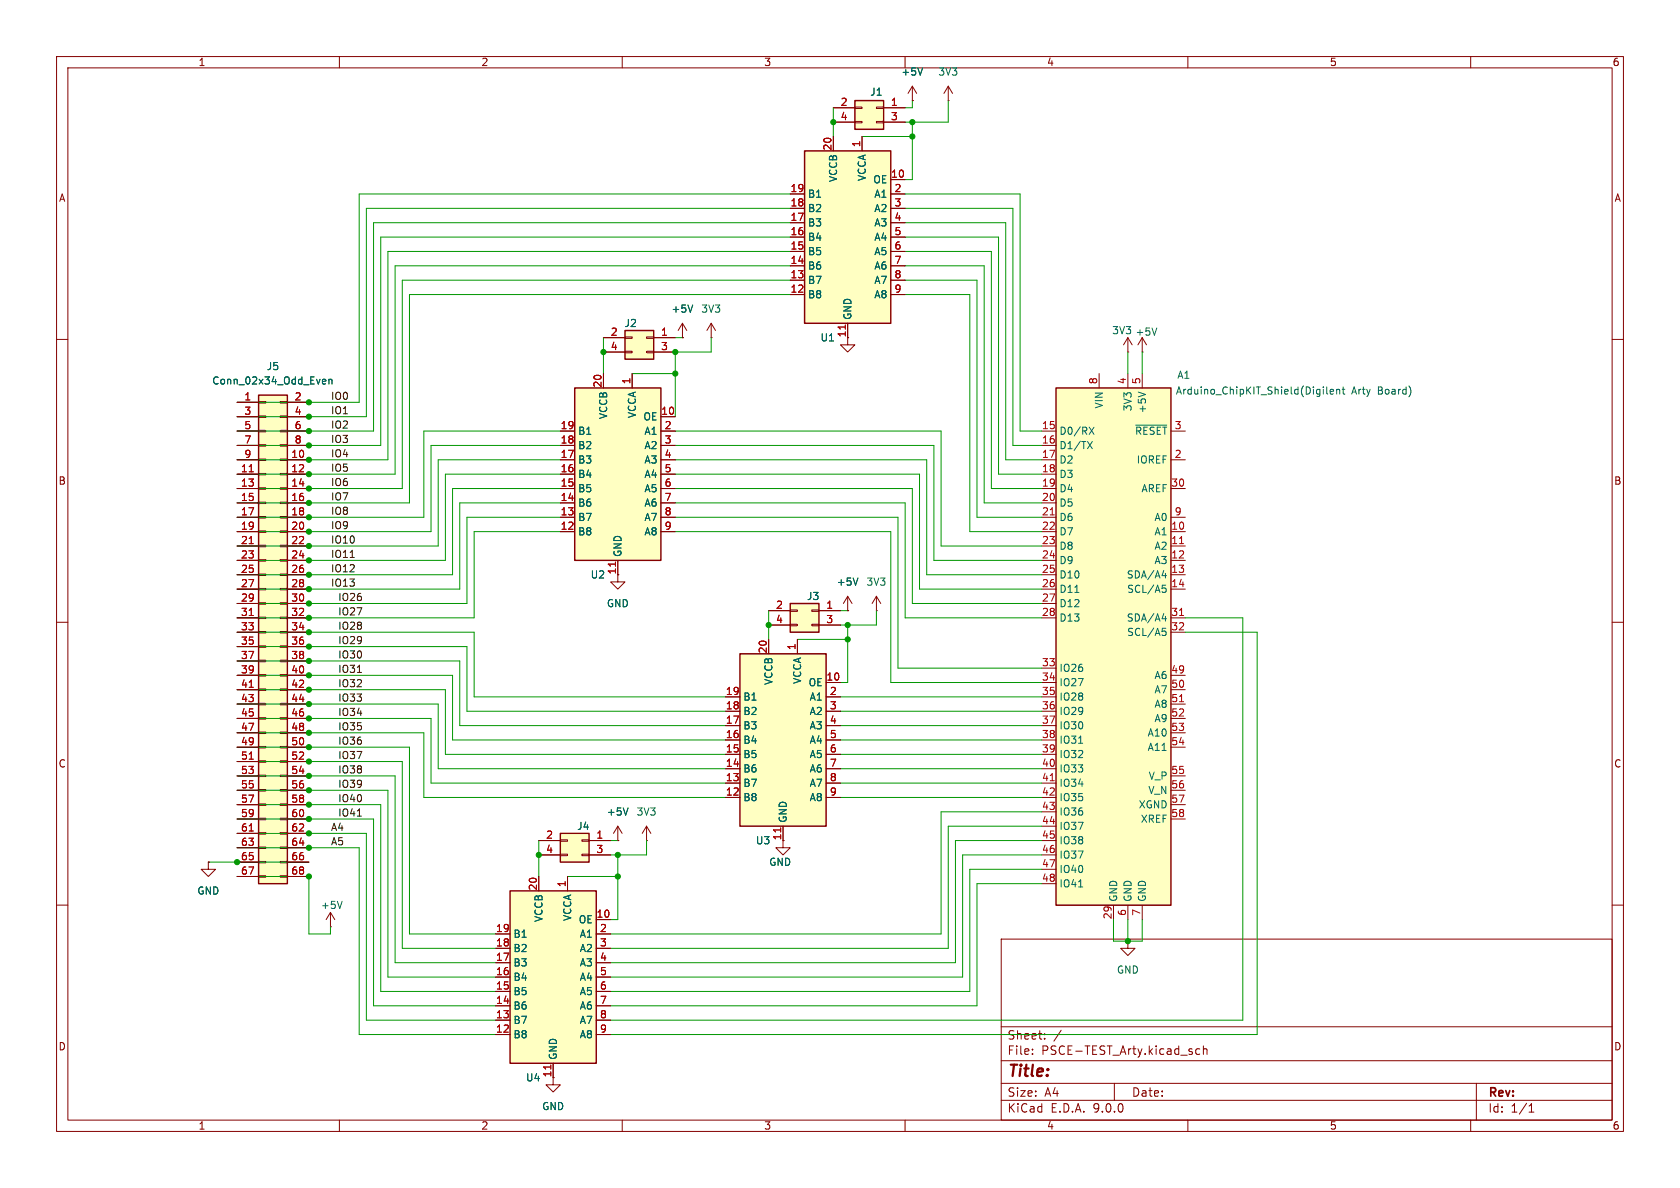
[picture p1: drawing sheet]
<svg xmlns="http://www.w3.org/2000/svg" width="297mm" height="210mm" viewBox="0 0 297 210" stroke-linecap="round" stroke-linejoin="round" font-family="sans-serif">
<g fill="none" stroke="#840000" stroke-width=".18">
<path d="M10 10h277v190h-277zM12 12h273v186h-273zM60 10v2M110 10v2M160 10v2M167.6 17.8h.1M167.6 15.2l-.7 1.3M167.6 15.2l.8 1.3M167.6 15.2v2.6M210 10v2M260 10v2M10 60h2"/>
<path d="M285 60h2M10 110h2M285 110h2M36.8 152.4v1.3h1.3l-1.3 1.2-1.2-1.2h1.2M36.8 152.4h.1M10 160h2M177 166h108v32h-108zM285 160h2M60 198v2M97.8 190.5v1.3h1.3l-1.3 1.2-1.3-1.2h1.3M110 198v2M160 198v2"/>
<path d="M177 194.5h108M177 191.5h108M177 187.5h108M177 181.5h108M182.5 186.3v.1M182.5 185.5v.1M184.7 183.6v.1M184.7 182.8v.1M187.6 182.1l-1.3 2M197 191.5v3M210 198v2M212.1 185.5l-.4-.1-.3 .3v.4l.1 .2h.6"/>
<path d="M212.7 185.5l.3-.1 .3 .1 .1 .9M212.7 184.9v1.5M260 198v2M261 191.5v6.5M270.3 196.6h.9M270.3 195.5l.4-.4v1.5"/>
</g>
<path d="M45.7 69.9h5.1v86.3h-5.1z" fill="#ffffc2"/>
<path d="M45.7 69.9h5.1v86.3h-5.1z" fill="none" stroke="#840000" stroke-width=".25"/>
<g fill="none" stroke="#840000" stroke-width=".18">
<path d="M41.9 71.1h3.8M41.9 73.7h3.8M41.9 76.2h3.8M41.9 78.7h3.8M45.7 71h1.3v.2h-1.3zM45.7 73.5h1.3v.3h-1.3zM45.7 76.1h1.3v.2h-1.3zM45.7 78.6h1.3v.3h-1.3zM49.5 71h1.3v.2h-1.3zM49.5 73.5h1.3v.3h-1.3zM49.5 76.1h1.3v.2h-1.3zM49.5 78.6h1.3v.3h-1.3z"/>
<path d="M50.8 71.1h3.8M50.8 73.7h3.8M50.8 76.2h3.8M50.8 78.7h3.8M41.9 81.3h3.8M41.9 83.8h3.8M41.9 86.4h3.8M41.9 88.9h3.8M41.9 91.4h3.8M41.9 94h3.8M41.9 96.5h3.8M41.9 99.1h3.8"/>
<path d="M45.7 81.2h1.3v.2h-1.3zM45.7 83.7h1.3v.2h-1.3zM45.7 86.2h1.3v.3h-1.3zM45.7 88.8h1.3v.2h-1.3zM45.7 91.3h1.3v.3h-1.3zM45.7 93.9h1.3v.2h-1.3zM45.7 96.4h1.3v.2h-1.3zM45.7 98.9h1.3v.3h-1.3zM49.5 81.2h1.3v.2h-1.3zM49.5 83.7h1.3v.2h-1.3zM49.5 86.2h1.3v.3h-1.3zM49.5 88.8h1.3v.2h-1.3z"/>
<path d="M49.5 91.3h1.3v.3h-1.3zM49.5 93.9h1.3v.2h-1.3zM49.5 96.4h1.3v.2h-1.3zM49.5 98.9h1.3v.3h-1.3zM50.8 81.3h3.8M50.8 83.8h3.8M50.8 86.4h3.8M50.8 88.9h3.8M50.8 91.4h3.8M50.8 94h3.8M50.8 96.5h3.8M50.8 99.1h3.8"/>
<path d="M41.9 101.6h3.8M41.9 104.1h3.8M41.9 106.7h3.8M41.9 109.2h3.8M41.9 111.8h3.8M41.9 114.3h3.8M41.9 116.8h3.8M41.9 119.4h3.8M45.7 101.5h1.3v.2h-1.3zM45.7 104h1.3v.3h-1.3zM45.7 106.6h1.3v.2h-1.3zM45.7 109.1h1.3v.2h-1.3z"/>
<path d="M45.7 111.6h1.3v.3h-1.3zM45.7 114.2h1.3v.2h-1.3zM45.7 116.7h1.3v.3h-1.3zM45.7 119.3h1.3v.2h-1.3zM49.5 101.5h1.3v.2h-1.3zM49.5 104h1.3v.3h-1.3zM49.5 106.6h1.3v.2h-1.3zM49.5 109.1h1.3v.2h-1.3zM49.5 111.6h1.3v.3h-1.3zM49.5 114.2h1.3v.2h-1.3zM49.5 116.7h1.3v.3h-1.3zM49.5 119.3h1.3v.2h-1.3z"/>
<path d="M50.8 101.6h3.8M50.8 104.1h3.8M50.8 106.7h3.8M50.8 109.2h3.8M50.8 111.8h3.8M50.8 114.3h3.8M50.8 116.8h3.8M50.8 119.4h3.8M41.9 121.9h3.8M41.9 124.5h3.8M41.9 127h3.8M41.9 129.5h3.8"/>
<path d="M41.9 132.1h3.8M41.9 134.6h3.8M41.9 137.2h3.8M41.9 139.7h3.8M45.7 121.8h1.3v.2h-1.3zM45.7 124.3h1.3v.3h-1.3zM45.7 126.9h1.3v.2h-1.3zM45.7 129.4h1.3v.3h-1.3zM45.7 132h1.3v.2h-1.3zM45.7 134.5h1.3v.2h-1.3zM45.7 137h1.3v.3h-1.3zM45.7 139.6h1.3v.2h-1.3z"/>
<path d="M49.5 121.8h1.3v.2h-1.3zM49.5 124.3h1.3v.3h-1.3zM49.5 126.9h1.3v.2h-1.3zM49.5 129.4h1.3v.3h-1.3zM49.5 132h1.3v.2h-1.3zM49.5 134.5h1.3v.2h-1.3zM49.5 137h1.3v.3h-1.3zM49.5 139.6h1.3v.2h-1.3zM50.8 121.9h3.8M50.8 124.5h3.8M50.8 127h3.8M50.8 129.5h3.8"/>
<path d="M50.8 132.1h3.8M50.8 134.6h3.8M50.8 137.2h3.8M50.8 139.7h3.8M41.9 142.2h3.8M41.9 144.8h3.8M41.9 147.3h3.8M41.9 149.9h3.8M41.9 152.4h3.8M41.9 154.9h3.8M45.7 142.1h1.3v.3h-1.3zM45.7 144.7h1.3v.2h-1.3z"/>
<path d="M45.7 147.2h1.3v.2h-1.3zM45.7 149.7h1.3v.3h-1.3zM45.7 152.3h1.3v.2h-1.3zM45.7 154.8h1.3v.3h-1.3zM49.5 142.1h1.3v.3h-1.3zM49.5 144.7h1.3v.2h-1.3zM49.5 147.2h1.3v.2h-1.3zM49.5 149.7h1.3v.3h-1.3zM49.5 152.3h1.3v.2h-1.3zM49.5 154.8h1.3v.3h-1.3zM50.8 142.2h3.8M50.8 144.8h3.8"/>
<path d="M50.8 147.3h3.8M50.8 149.9h3.8M50.8 152.4h3.8M50.8 154.9h3.8"/>
</g>
<path d="M44.1 83.4h.7M44.1 96.1h.7M44.1 108.8h.7M44.1 121.5h.7M44.1 134.2h.7M44.1 146.9h.7" fill="none" stroke="#a90000" stroke-width=".18"/>
<path d="M57.2 67l.3 .1 .1 .2-.6 .2M57.5 67.8l-.3 .1M58.1 67.2l.2-.2 .3 .1 .1 .8M58.1 67v.9" fill="none" stroke="#006464" stroke-width=".18"/>
<path d="M139.7 106.7h5.1v5.1h-5.1z" fill="#ffffc2"/>
<path d="M139.7 106.7h5.1v5.1h-5.1z" fill="none" stroke="#840000" stroke-width=".25"/>
<path d="M135.9 108h3.8M135.9 110.5h3.8M139.7 107.8h1.3v.3h-1.3zM139.7 110.4h1.3v.2h-1.3zM143.5 107.8h1.3v.3h-1.3zM143.5 110.4h1.3v.2h-1.3zM144.8 108h3.8M144.8 110.5h3.8M58.4 163.8h.1M58.4 161.3l-.7 1.3M58.4 161.3l.8 1.3M58.4 161.3v2.5" fill="none" stroke="#840000" stroke-width=".18"/>
<path d="M60.5 159.3l-.4 1.3" fill="none" stroke="#006464" stroke-width=".18"/>
<path d="M90.2 157.5h15.2v30.5h-15.2z" fill="#ffffc2"/>
<path d="M90.2 157.5h15.2v30.5h-15.2z" fill="none" stroke="#840000" stroke-width=".25"/>
<g fill="none" stroke="#840000" stroke-width=".18">
<path d="M95.2 154.9v2.6M100.3 154.9v2.6M87.6 165.1h2.6M87.6 167.6h2.6M87.6 170.2h2.6M87.6 172.7h2.6M87.6 175.3h2.6M87.6 177.8h2.6M105.4 162.6h2.5M105.4 165.1h2.5M105.4 167.6h2.5M105.4 170.2h2.5"/>
<path d="M105.4 172.7h2.5M105.4 175.3h2.5M105.4 177.8h2.5M87.6 180.3h2.6M87.6 182.9h2.6M97.8 188v2.5M105.4 180.3h2.5M105.4 182.9h2.5"/>
</g>
<path d="M97.4 188.3v.7" fill="none" stroke="#a90000" stroke-width=".18"/>
<path d="M99.1 147.3h5v5.1h-5z" fill="#ffffc2"/>
<path d="M99.1 147.3h5v5.1h-5z" fill="none" stroke="#840000" stroke-width=".25"/>
<g fill="none" stroke="#840000" stroke-width=".18">
<path d="M125.7 59.7h.1M125.7 57.2l-.7 1.2M125.7 57.2l.8 1.2M125.7 57.2v2.5M149.9 108h.1M149.9 105.4l-.8 1.3M149.9 105.4l.7 1.3M149.9 105.4v2.6M154.9 108h.1M154.9 105.4l-.7 1.3M154.9 105.4l.8 1.3M154.9 105.4v2.6"/>
<path d="M95.2 148.6h3.9M95.2 151.1h3.9M99.1 148.5h1.2v.2h-1.2zM99.1 151h1.2v.3h-1.2zM102.9 148.5h1.2v.2h-1.2zM102.9 151h1.2v.3h-1.2zM104.1 148.6h3.8M104.1 151.1h3.8"/>
</g>
<path d="M151.7 102.2l-.4 1.2" fill="none" stroke="#006464" stroke-width=".18"/>
<path d="M110.5 58.4h5.1v5.1h-5.1z" fill="#ffffc2"/>
<path d="M110.5 58.4h5.1v5.1h-5.1z" fill="none" stroke="#840000" stroke-width=".25"/>
<path d="M106.7 59.7h3.8M110.5 59.6h1.3v.2h-1.3zM114.3 59.6h1.3v.2h-1.3zM115.6 59.7h3.8M120.6 59.7h.1M120.6 57.2l-.7 1.2M120.6 57.2l.8 1.2M120.6 57.2v2.5M106.7 62.2h3.8M110.5 62.1h1.3v.3h-1.3zM114.3 62.1h1.3v.3h-1.3zM115.6 62.2h3.8" fill="none" stroke="#840000" stroke-width=".18"/>
<path d="M122.5 53.9l-.5 1.3" fill="none" stroke="#006464" stroke-width=".18"/>
<path d="M101.6 68.6h15.2v30.5h-15.2z" fill="#ffffc2"/>
<path d="M101.6 68.6h15.2v30.5h-15.2z" fill="none" stroke="#840000" stroke-width=".25"/>
<g fill="none" stroke="#840000" stroke-width=".18">
<path d="M99.1 76.2h2.5M99.1 78.7h2.5M106.7 66v2.6M111.8 66v2.6M116.8 73.7h2.6M116.8 76.2h2.6M116.8 78.7h2.6M99.1 81.3h2.5M99.1 83.8h2.5M99.1 86.4h2.5M99.1 88.9h2.5M99.1 91.4h2.5"/>
<path d="M99.1 94h2.5M109.2 99.1v3.8h-1.3l1.3 1.2 1.3-1.2h-1.3M116.8 81.3h2.6M116.8 83.8h2.6M116.8 86.4h2.6M116.8 88.9h2.6M116.8 91.4h2.6M116.8 94h2.6M109.2 148.6h.1M109.2 146.1v2.5M109.2 146.1l-.7 1.2M109.2 146.1l.8 1.2"/>
<path d="M114.3 148.6h.1M114.3 146.1l-.8 1.2M114.3 146.1l.8 1.2M114.3 146.1v2.5M138.4 148.6v1.3h-1.2l1.2 1.2 1.3-1.2h-1.3"/>
</g>
<path d="M108.8 99.4v.7" fill="none" stroke="#a90000" stroke-width=".18"/>
<path d="M111 142.8l-.4 1.3" fill="none" stroke="#006464" stroke-width=".18"/>
<path d="M130.8 115.6h15.2v30.5h-15.2z" fill="#ffffc2"/>
<path d="M130.8 115.6h15.2v30.5h-15.2z" fill="none" stroke="#840000" stroke-width=".25"/>
<g fill="none" stroke="#840000" stroke-width=".18">
<path d="M161.3 17.8h.1M161.3 15.2l-.8 1.3M161.3 15.2l.8 1.3M161.3 15.2v2.6M135.9 113v2.6M141 113v2.6M128.3 123.2h2.5M128.3 125.7h2.5M128.3 128.3h2.5M128.3 130.8h2.5M128.3 133.4h2.5M128.3 135.9h2.5"/>
<path d="M128.3 138.4h2.5M146 120.7h2.6M146 123.2h2.6M146 125.7h2.6M146 128.3h2.6M146 130.8h2.6M146 133.4h2.6M146 135.9h2.6M146 138.4h2.6M128.3 141h2.5M138.4 146.1v2.5M146 141h2.6"/>
<path d="M199.4 166.4v1.2h1.3l-1.3 1.3-1.3-1.3h1.3M199.4 166.4h.1"/>
</g>
<path d="M138 146.4v.7" fill="none" stroke="#a90000" stroke-width=".18"/>
<path d="M163.1 12l-.4 1.3" fill="none" stroke="#006464" stroke-width=".18"/>
<path d="M142.2 26.7h15.3v30.5h-15.3z" fill="#ffffc2"/>
<path d="M142.2 26.7h15.3v30.5h-15.3z" fill="none" stroke="#840000" stroke-width=".25"/>
<g fill="none" stroke="#840000" stroke-width=".18">
<path d="M139.7 34.3h2.5M139.7 36.8h2.5M139.7 39.4h2.5M147.3 24.1v2.6M152.4 24.1v2.6M157.5 31.8h2.5M157.5 34.3h2.5M157.5 36.8h2.5M157.5 39.4h2.5M139.7 41.9h2.5M139.7 44.5h2.5M139.7 47h2.5"/>
<path d="M139.7 49.5h2.5M139.7 52.1h2.5M149.9 57.2v3.8h-1.3l1.3 1.2 1.2-1.2h-1.2M157.5 41.9h2.5M157.5 44.5h2.5M157.5 47h2.5M157.5 49.5h2.5M157.5 52.1h2.5M199.4 59.7l-.8 1.3M199.4 59.7l.8 1.3M199.4 59.7v2.5M201.9 59.7l-.7 1.3"/>
<path d="M201.9 59.7l.8 1.3M201.9 59.7v2.5M199.4 62.2h.1M201.9 62.2h.1"/>
</g>
<path d="M149.4 57.5v.7" fill="none" stroke="#a90000" stroke-width=".18"/>
<path d="M204.5 58l-.4 1.3" fill="none" stroke="#006464" stroke-width=".18"/>
<path d="M151.1 17.8h5.1v5.1h-5.1z" fill="#ffffc2"/>
<path d="M151.1 17.8h5.1v5.1h-5.1z" fill="none" stroke="#840000" stroke-width=".25"/>
<path d="M147.3 19.1h3.8M151.1 18.9h1.3v.3h-1.3zM154.9 18.9h1.3v.3h-1.3zM156.2 19.1h3.8M147.3 21.6h3.8M151.1 21.5h1.3v.2h-1.3zM154.9 21.5h1.3v.2h-1.3zM156.2 21.6h3.8" fill="none" stroke="#840000" stroke-width=".18"/>
<path d="M186.7 68.6h20.3v91.4h-20.3z" fill="#ffffc2"/>
<path d="M186.7 68.6h20.3v91.4h-20.3z" fill="none" stroke="#840000" stroke-width=".25"/>
<g fill="none" stroke="#840000" stroke-width=".18">
<path d="M147.3 19.1h3.8M156.2 19.1h3.8M161.3 17.8h.1M139.7 34.3h2.5M139.7 36.8h2.5M139.7 39.4h2.5M147.3 24.1v2.6M147.3 21.6h3.8M152.4 24.1v2.6M156.2 21.6h3.8M157.5 31.8h2.5M157.5 34.3h2.5"/>
<path d="M157.5 36.8h2.5M157.5 39.4h2.5M106.7 59.7h3.8M115.6 59.7h3.8M120.6 59.7h.1M139.7 41.9h2.5M139.7 44.5h2.5M139.7 47h2.5M139.7 49.5h2.5M139.7 52.1h2.5M149.9 57.2v2.5M157.5 41.9h2.5"/>
<path d="M157.5 44.5h2.5M157.5 47h2.5M157.5 49.5h2.5M157.5 52.1h2.5M41.9 76.2h3.8M41.9 78.7h3.8M41.9 71.1h3.8M41.9 73.7h3.8M50.8 76.2h3.8M50.8 78.7h3.8M50.8 71.1h3.8M50.8 73.7h3.8"/>
<path d="M99.1 76.2h2.5M99.1 78.7h2.5M106.7 62.2h3.8M106.7 66v2.6M111.8 66v2.6M115.6 62.2h3.8M116.8 76.2h2.6M116.8 78.7h2.6M116.8 73.7h2.6M184.1 76.2h2.6M184.1 78.7h2.6M194.3 66v2.6"/>
<path d="M199.4 66v2.6M201.9 66v2.6M207 76.2h2.5M41.9 81.3h3.8M41.9 83.8h3.8M41.9 86.4h3.8M41.9 88.9h3.8M41.9 91.4h3.8M41.9 94h3.8M41.9 96.5h3.8M41.9 99.1h3.8M50.8 81.3h3.8"/>
<path d="M50.8 83.8h3.8M50.8 86.4h3.8M50.8 88.9h3.8M50.8 91.4h3.8M50.8 94h3.8M50.8 96.5h3.8M50.8 99.1h3.8M99.1 81.3h2.5M99.1 83.8h2.5M99.1 86.4h2.5M99.1 88.9h2.5M99.1 91.4h2.5"/>
<path d="M99.1 94h2.5M109.2 99.1v2.5M116.8 81.3h2.6M116.8 83.8h2.6M116.8 86.4h2.6M116.8 88.9h2.6M116.8 91.4h2.6M116.8 94h2.6M184.1 81.3h2.6M184.1 83.8h2.6M184.1 86.4h2.6M184.1 88.9h2.6"/>
<path d="M184.1 91.4h2.6M184.1 94h2.6M184.1 96.5h2.6M184.1 99.1h2.6M207 81.3h2.5M207 86.4h2.5M207 91.4h2.5M207 94h2.5M207 96.5h2.5M207 99.1h2.5M41.9 101.6h3.8M41.9 104.1h3.8"/>
<path d="M41.9 106.7h3.8M41.9 109.2h3.8M41.9 111.8h3.8M41.9 119.4h3.8M41.9 114.3h3.8M41.9 116.8h3.8M50.8 101.6h3.8M50.8 104.1h3.8M50.8 106.7h3.8M50.8 109.2h3.8M50.8 111.8h3.8M50.8 119.4h3.8"/>
<path d="M50.8 114.3h3.8M50.8 116.8h3.8M135.9 108h3.8M135.9 110.5h3.8M135.9 113v2.6M141 113v2.6M144.8 108h3.8M144.8 110.5h3.8M149.9 108h.1M184.1 101.6h2.6M184.1 104.1h2.6M184.1 106.7h2.6"/>
<path d="M184.1 109.2h2.6M184.1 118.1h2.6M207 101.6h2.5M207 104.1h2.5M207 109.2h2.5M207 111.8h2.5M207 119.4h2.5M41.9 121.9h3.8M41.9 124.5h3.8M41.9 127h3.8M41.9 129.5h3.8M41.9 132.1h3.8"/>
<path d="M41.9 137.2h3.8M41.9 139.7h3.8M41.9 134.6h3.8M50.8 121.9h3.8M50.8 124.5h3.8M50.8 127h3.8M50.8 129.5h3.8M50.8 132.1h3.8M50.8 137.2h3.8M50.8 139.7h3.8M50.8 134.6h3.8M128.3 123.2h2.5"/>
<path d="M128.3 125.7h2.5M128.3 128.3h2.5M128.3 130.8h2.5M128.3 133.4h2.5M128.3 135.9h2.5M128.3 138.4h2.5M146 120.7h2.6M146 123.2h2.6M146 125.7h2.6M146 128.3h2.6M146 130.8h2.6M146 133.4h2.6"/>
<path d="M146 135.9h2.6M146 138.4h2.6M184.1 120.7h2.6M184.1 123.2h2.6M184.1 125.7h2.6M184.1 128.3h2.6M184.1 130.8h2.6M184.1 133.4h2.6M184.1 135.9h2.6M184.1 138.4h2.6M207 121.9h2.5M207 124.5h2.5"/>
<path d="M207 127h2.5M207 129.5h2.5M207 132.1h2.5M207 137.2h2.5M207 139.7h2.5M36.8 152.4h.1M41.9 142.2h3.8M41.9 144.8h3.8M41.9 147.3h3.8M41.9 149.9h3.8M41.9 152.4h3.8M41.9 154.9h3.8"/>
<path d="M50.8 142.2h3.8M50.8 144.8h3.8M50.8 147.3h3.8M50.8 149.9h3.8M50.8 152.4h3.8M50.8 154.9h3.8M95.2 148.6h3.9M95.2 151.1h3.9M95.2 154.9v2.6M100.3 154.9v2.6M104.1 148.6h3.8M104.1 151.1h3.8"/>
<path d="M109.2 148.6h.1M128.3 141h2.5M138.4 146.1v2.5M146 141h2.6M184.1 141h2.6M184.1 143.5h2.6M184.1 146.1h2.6M184.1 148.6h2.6M184.1 151.1h2.6M184.1 153.7h2.6M184.1 156.2h2.6M207 142.2h2.5"/>
<path d="M207 144.8h2.5M87.6 165.1h2.6M87.6 167.6h2.6M87.6 170.2h2.6M87.6 172.7h2.6M87.6 175.3h2.6M87.6 177.8h2.6M105.4 162.6h2.5M105.4 165.1h2.5M105.4 167.6h2.5M105.4 170.2h2.5M105.4 172.7h2.5"/>
<path d="M105.4 175.3h2.5M105.4 177.8h2.5M196.8 160v2.6M199.4 160v2.6M201.9 160v2.6M87.6 180.3h2.6M87.6 182.9h2.6M97.8 188v2.5M105.4 180.3h2.5M105.4 182.9h2.5"/>
</g>
<g fill="none" stroke="#006464" stroke-width=".18">
<path d="M163.1 12l-.4 1.3M122.5 53.9l-.5 1.3M57.2 67l.3 .1 .1 .2-.6 .2M57.5 67.8l-.3 .1M58.1 67.2l.2-.2 .3 .1 .1 .8M58.1 67v.9M192.3 78l.8 1.3M192.6 75.5l.8 1.3M193.1 78l-.8 1.3M193.4 75.5l-.8 1.3M200.8 75.2h5.5M201.2 69.3l1.3 .4"/>
<path d="M234.6 68.4v1.1l.1 .2M235.2 69.2l.6-.1-.1-.2-.4-.1-.1 .2v.6h.5M236.3 68.9l.2-.1 .3 .1 .1 .8M236.3 68.8v.9M237.3 68.8h.5M237.5 68.4v1.1l.3 .2M151.7 102.2l-.4 1.2M190 104.7h.7M205.4 101.8h.8M205.4 109.4h.8M205.5 103.4h.6M205.5 111.1h.6"/>
<path d="M205.6 103.9h.3l.3 .3-.2 .5h-.4M205.6 111.6h.3l.3 .2-.2 .5h-.4M206 101.3v.9M206 109v.8M190.7 131.4h.7M111 142.8l-.4 1.3M190.7 156.8h.7"/>
</g>
<g fill="none" stroke="#a90000" stroke-width=".18">
<path d="M149.4 57.5v.7M44.1 96.1h.7M44.1 83.4h.7M108.8 99.4v.7M185.7 91h.7M208.5 96.1h.7M44.1 108.8h.7M208.5 108.8h.7M44.1 121.5h.7M44.1 134.2h.7M185.7 138h.7M208.5 124h.7"/>
<path d="M44.1 146.9h.7M138 146.4v.7M97.4 188.3v.7"/>
</g>
<path d="M61.9 98.5h.7M63.2 118.9h.7M63.2 144.3h.7" fill="none" stroke="#0f0f0f" stroke-width=".18"/>
<g fill="none" stroke="#009600" stroke-width=".18">
<path d="M147.3 19.1v5M161.3 17.8v1.3h-1.3M167.6 17.8v3.8h-7.6M139.7 36.8h-74.9v36.9h-22.9M139.7 39.4h-73.7v36.8h-24.1M139.7 34.3h-76.2v36.8h-21.6M152.4 24.1h8.9M160 34.3h20.3v41.9h3.8M160 39.4h17.8v41.9h6.3M160 36.8h19.1v41.9h5M161.3 21.6v10.2h-1.3M106.7 59.7v6.3"/>
<path d="M119.4 59.7h1.2M125.7 59.7v2.5h-6.3v11.5M139.7 52.1h-67.3v36.8h-30.5M139.7 49.5h-68.6v36.9h-29.2M139.7 47h-69.9v36.8h-27.9M139.7 41.9h-72.4v36.8h-25.4M139.7 44.5h-71.1v36.8h-26.7M160 47h14v41.9h10.1M160 52.1h11.4v41.9h12.7M160 44.5h15.3v41.9h8.8M160 41.9h16.5v41.9h7.6M160 49.5h12.7v41.9h11.4"/>
<path d="M99.1 76.2h-24.2v15.2h-33M99.1 78.7h-22.9v15.3h-34.3M111.8 66h7.6M119.4 76.2h47v20.3h17.7M119.4 78.7h45.7v20.4h19M199.4 62.2v3.8M201.9 62.2v3.8M99.1 81.3h-21.6v15.2h-35.6M99.1 88.9h-17.8v15.2h-39.4M99.1 94h-15.3v15.2h-41.9M99.1 86.4h-19.1v15.2h-38.1M99.1 83.8h-20.4v15.3h-36.8"/>
<path d="M99.1 91.4h-16.6v15.3h-40.6M119.4 83.8h43.2v20.3h21.5M119.4 88.9h40.6v20.3h24.1M119.4 81.3h44.4v20.3h20.3M119.4 94h38.1v26.7h26.6M119.4 86.4h41.9v20.3h22.8M119.4 91.4h39.3v26.7h25.4M41.9 111.8h41.9v11.4h44.5M41.9 114.3h40.6v11.4h45.8M41.9 119.4h38.1v11.4h48.3M41.9 116.8h39.4v11.5h47M135.9 108v5"/>
<path d="M141 113h8.9M148.6 108h1.3M149.9 110.5v10.2h-1.3M154.9 108v2.5h-6.3M209.5 109.2h10.2v71.1h-111.8M209.5 111.8h12.7v71.1h-114.3M41.9 121.9h36.8v11.5h49.6M41.9 127h34.3v11.4h52.1M41.9 132.1h30.5v33h15.2M41.9 134.6h29.2v33h16.5M41.9 137.2h27.9v33h17.8M41.9 139.7h26.7v33h19"/>
<path d="M41.9 129.5h33v11.5h53.4M41.9 124.5h35.6v11.4h50.8M148.6 128.3h35.5M148.6 135.9h35.5M148.6 123.2h35.5M148.6 125.7h35.5M148.6 130.8h35.5M148.6 133.4h35.5M148.6 138.4h35.5M36.8 152.4h17.8M41.9 149.9h21.6v33h24.1M41.9 144.8h24.1v33h21.6"/>
<path d="M41.9 147.3h22.9v33h22.8M41.9 142.2h25.4v33.1h20.3M41.9 154.9h12.7v10.2h3.8v-1.3M95.2 148.6v6.3M100.3 154.9h8.9M107.9 148.6h1.3M109.2 151.1v11.5h-1.3M114.3 148.6v2.5h-6.4M148.6 141h35.5M184.1 143.5h-17.7v21.6h-58.5M184.1 151.1h-13.9v21.6h-62.3M184.1 146.1h-16.5v21.5h-59.7"/>
<path d="M184.1 148.6h-15.2v21.6h-61M184.1 153.7h-12.7v21.6h-63.5M184.1 156.2h-11.4v21.6h-64.8M196.8 162.6v3.8h5.1v-3.8M199.4 162.6v3.8"/>
</g>
<g fill="#009600" stroke="#009600" stroke-width=".18">
<circle cx="54.6" cy="111.8" r=".46"/>
<circle cx="54.6" cy="114.3" r=".46"/>
<circle cx="54.6" cy="104.1" r=".46"/>
<circle cx="54.6" cy="109.2" r=".46"/>
<circle cx="54.6" cy="106.7" r=".46"/>
<circle cx="54.6" cy="116.8" r=".46"/>
<circle cx="54.6" cy="119.4" r=".46"/>
<circle cx="54.6" cy="154.9" r=".46"/>
<circle cx="54.6" cy="149.9" r=".46"/>
<circle cx="54.6" cy="147.3" r=".46"/>
<circle cx="54.6" cy="129.5" r=".46"/>
<circle cx="54.6" cy="121.9" r=".46"/>
<circle cx="54.6" cy="127" r=".46"/>
<circle cx="54.6" cy="124.5" r=".46"/>
<circle cx="54.6" cy="132.1" r=".46"/>
<circle cx="54.6" cy="137.2" r=".46"/>
<circle cx="54.6" cy="134.6" r=".46"/>
<circle cx="54.6" cy="139.7" r=".46"/>
<circle cx="54.6" cy="142.2" r=".46"/>
<circle cx="41.9" cy="152.4" r=".46"/>
<circle cx="54.6" cy="144.8" r=".46"/>
<circle cx="95.2" cy="151.1" r=".46"/>
<circle cx="54.6" cy="94" r=".46"/>
<circle cx="54.6" cy="96.5" r=".46"/>
<circle cx="54.6" cy="91.4" r=".46"/>
<circle cx="54.6" cy="101.6" r=".46"/>
<circle cx="54.6" cy="99.1" r=".46"/>
<circle cx="119.4" cy="62.2" r=".46"/>
<circle cx="135.9" cy="110.5" r=".46"/>
<circle cx="149.9" cy="113" r=".46"/>
<circle cx="149.9" cy="110.5" r=".46"/>
<circle cx="119.4" cy="66" r=".46"/>
<circle cx="54.6" cy="88.9" r=".46"/>
<circle cx="54.6" cy="86.4" r=".46"/>
<circle cx="54.6" cy="78.7" r=".46"/>
<circle cx="54.6" cy="83.8" r=".46"/>
<circle cx="54.6" cy="81.3" r=".46"/>
<circle cx="54.6" cy="76.2" r=".46"/>
<circle cx="54.6" cy="73.7" r=".46"/>
<circle cx="54.6" cy="71.1" r=".46"/>
<circle cx="106.7" cy="62.2" r=".46"/>
<circle cx="109.2" cy="151.1" r=".46"/>
<circle cx="109.2" cy="154.9" r=".46"/>
<circle cx="161.3" cy="21.6" r=".46"/>
<circle cx="161.3" cy="24.1" r=".46"/>
<circle cx="147.3" cy="21.6" r=".46"/>
<circle cx="199.4" cy="166.4" r=".46"/>
</g>
<text font-size="2.8" fill="#840000" x="178" y="190.9">Title:</text>
<g font-size="2.1" fill="#840000">
<text x="178" y="184">Sheet:</text>
<text x="178" y="186.7">File:</text>
<text x="184.1" y="186.7">PSCE-TEST_Arty.kicad_sch</text>
<text x="178" y="196.9">KiCad</text>
<text x="178" y="194.1">Size:</text>
<text x="184.7" y="194.1">A4</text>
<text x="185.7" y="196.9">E.D.A.</text>
<text x="193.3" y="196.9">9.0.0</text>
<text x="200" y="194.1">Date:</text>
<text x="263" y="194.3">Rev:</text>
<text x="263" y="196.9">Id:</text>
<text x="267.1" y="196.9">1/1</text>
</g>
<g font-size="1.8" fill="#840000">
<text x="35" y="11.9">1</text>
<text x="85" y="11.9">2</text>
<text x="135" y="11.9">3</text>
<text x="185" y="11.9">4</text>
<text x="235" y="11.9">5</text>
<text x="285" y="11.9">6</text>
<text x="10.3" y="35.9">A</text>
<text x="285.3" y="35.9">A</text>
<text x="149.6" y="59.7" transform="rotate(-90 149.6 59.7)">11</text>
<text x="10.3" y="85.9">B</text>
<text x="285.3" y="85.9">B</text>
<text x="109" y="101.6" transform="rotate(-90 109 101.6)">11</text>
<text x="10.3" y="135.9">C</text>
<text x="285.3" y="135.9">C</text>
<text x="10.3" y="185.9">D</text>
<text x="285.3" y="185.9">D</text>
<text x="97.5" y="190.5" transform="rotate(-90 97.5 190.5)">11</text>
<text x="35" y="199.9">1</text>
<text x="85" y="199.9">2</text>
<text x="135" y="199.9">3</text>
<text x="185" y="199.9">4</text>
<text x="235" y="199.9">5</text>
<text x="285" y="199.9">6</text>
</g>
<g font-size="1.8" fill="#006464">
<text x="153.7" y="17.1">J1</text>
<text x="159.3" y="13.6">+5V</text>
<text x="165.8" y="13.6">3V3</text>
<text x="142.7" y="35.2">B1</text>
<text x="148.2" y="32.3" transform="rotate(-90 148.2 32.3)">VCCB</text>
<text x="153.3" y="32.1" transform="rotate(-90 153.3 32.1)">VCCA</text>
<text x="154.3" y="32.6">OE</text>
<text x="154.5" y="35.2">A1</text>
<text x="142.7" y="37.7">B2</text>
<text x="142.7" y="40.2">B3</text>
<text x="154.5" y="37.7">A2</text>
<text x="154.5" y="40.2">A3</text>
<text x="142.7" y="42.8">B4</text>
<text x="142.7" y="45.3">B5</text>
<text x="142.7" y="47.9">B6</text>
<text x="154.5" y="42.8">A4</text>
<text x="154.5" y="45.3">A5</text>
<text x="154.5" y="47.9">A6</text>
<text x="142.7" y="50.4">B7</text>
<text x="142.7" y="52.9">B8</text>
<text x="154.5" y="50.4">A7</text>
<text x="154.5" y="52.9">A8</text>
<text x="110.3" y="58">J2</text>
<text x="118.6" y="55.5">+5V</text>
<text x="123.9" y="55.5">3V3</text>
<text x="150.7" y="56.6" transform="rotate(-90 150.7 56.6)">GND</text>
<text x="196.5" y="59.3">3V3 +5V</text>
<text x="47.1" y="65.6">J5</text>
<text x="145" y="60.6">U1</text>
<text x="37.4" y="68.2">Conn_02x34_Odd_Even</text>
<text x="207.8" y="70">Arduino_ChipKIT_Shield(Digilent</text>
<text x="208" y="67.2">A1</text>
<text x="238.9" y="70">Arty</text>
<text x="243.7" y="70">Board)</text>
<text x="102.1" y="77.1">B1</text>
<text x="107.5" y="74.2" transform="rotate(-90 107.5 74.2)">VCCB</text>
<text x="112.6" y="74" transform="rotate(-90 112.6 74)">VCCA</text>
<text x="113.6" y="74.5">OE</text>
<text x="113.8" y="77.1">A1</text>
<text x="187.2" y="77.1">D0/RX</text>
<text x="195.2" y="72.3" transform="rotate(-90 195.2 72.3)">VIN</text>
<text x="200.3" y="72.8" transform="rotate(-90 200.3 72.8)">3V3</text>
<text x="200.6" y="77.1">~{RESET}</text>
<text x="202.8" y="73.2" transform="rotate(-90 202.8 73.2)">+5V</text>
<text x="102.1" y="79.6">B2</text>
<text x="102.1" y="82.1">B3</text>
<text x="113.8" y="79.6">A2</text>
<text x="113.8" y="82.1">A3</text>
<text x="187.2" y="79.6">D1/TX</text>
<text x="187.2" y="82.1">D2</text>
<text x="200.9" y="82.1">IOREF</text>
<text x="102.1" y="84.7">B4</text>
<text x="102.1" y="87.2">B5</text>
<text x="102.1" y="89.8">B6</text>
<text x="113.8" y="84.7">A4</text>
<text x="113.8" y="87.2">A5</text>
<text x="113.8" y="89.8">A6</text>
<text x="187.2" y="84.7">D3</text>
<text x="187.2" y="87.2">D4</text>
<text x="187.2" y="89.8">D5</text>
<text x="201.7" y="87.2">AREF</text>
<text x="102.1" y="92.3">B7</text>
<text x="102.1" y="94.8">B8</text>
<text x="113.8" y="92.3">A7</text>
<text x="113.8" y="94.8">A8</text>
<text x="187.2" y="92.3">D6</text>
<text x="187.2" y="94.8">D7</text>
<text x="204" y="92.3">A0</text>
<text x="204" y="94.8">A1</text>
<text x="110.1" y="98.6" transform="rotate(-90 110.1 98.6)">GND</text>
<text x="187.2" y="97.4">D8</text>
<text x="187.2" y="99.9">D9</text>
<text x="204" y="97.4">A2</text>
<text x="204" y="99.9">A3</text>
<text x="104.3" y="102.5">U2</text>
<text x="107.2" y="107.5">GND</text>
<text x="142.6" y="106.3">J3</text>
<text x="147.8" y="103.7">+5V</text>
<text x="153.1" y="103.7">3V3</text>
<text x="187.2" y="102.5">D10</text>
<text x="187.2" y="105">D11</text>
<text x="187.2" y="107.5">D12</text>
<text x="199.1" y="102.5">SDA/A4</text>
<text x="199.2" y="105">SCL/A5</text>
<text x="187.2" y="110.1">D13</text>
<text x="199.1" y="110.1">SDA/A4</text>
<text x="199.2" y="112.6">SCL/A5</text>
<text x="187.2" y="119">IO26</text>
<text x="131.3" y="124.1">B1</text>
<text x="136.8" y="121.2" transform="rotate(-90 136.8 121.2)">VCCB</text>
<text x="141.8" y="121" transform="rotate(-90 141.8 121)">VCCA</text>
<text x="142.9" y="121.5">OE</text>
<text x="143" y="124.1">A1</text>
<text x="187.2" y="121.5">IO27</text>
<text x="187.2" y="124.1">IO28</text>
<text x="204" y="120.2">A6</text>
<text x="204" y="122.8">A7</text>
<text x="204" y="125.3">A8</text>
<text x="131.3" y="126.6">B2</text>
<text x="131.3" y="129.1">B3</text>
<text x="131.3" y="131.7">B4</text>
<text x="143" y="126.6">A2</text>
<text x="143" y="129.1">A3</text>
<text x="143" y="131.7">A4</text>
<text x="187.2" y="126.6">IO29</text>
<text x="187.2" y="129.1">IO30</text>
<text x="187.2" y="131.7">IO31</text>
<text x="202.8" y="130.4">A10</text>
<text x="204" y="127.9">A9</text>
<text x="131.3" y="134.2">B5</text>
<text x="131.3" y="136.8">B6</text>
<text x="143" y="134.2">A5</text>
<text x="143" y="136.8">A6</text>
<text x="187.2" y="134.2">IO32</text>
<text x="187.2" y="136.8">IO33</text>
<text x="202.8" y="132.9">A11</text>
<text x="131.3" y="139.3">B7</text>
<text x="131.3" y="141.8">B8</text>
<text x="143" y="139.3">A7</text>
<text x="143" y="141.8">A8</text>
<text x="187.2" y="139.3">IO34</text>
<text x="187.2" y="141.8">IO35</text>
<text x="201.2" y="143.1">XGND</text>
<text x="202.9" y="140.6">V_N</text>
<text x="203" y="138">V_P</text>
<text x="101.9" y="146.9">J4</text>
<text x="107.2" y="144.4">+5V</text>
<text x="112.4" y="144.4">3V3</text>
<text x="133.5" y="149.5">U3</text>
<text x="139.3" y="145.5" transform="rotate(-90 139.3 145.5)">GND</text>
<text x="187.2" y="144.4">IO36</text>
<text x="187.2" y="146.9">IO37</text>
<text x="187.2" y="149.5">IO38</text>
<text x="201.6" y="145.6">XREF</text>
<text x="135.9" y="153.3">GND</text>
<text x="187.2" y="152">IO37</text>
<text x="187.2" y="154.5">IO40</text>
<text x="34.8" y="158.3">GND</text>
<text x="56.6" y="160.9">+5V</text>
<text x="187.2" y="157.1">IO41</text>
<text x="197.7" y="159.5" transform="rotate(-90 197.7 159.5)">GND</text>
<text x="200.3" y="159.5" transform="rotate(-90 200.3 159.5)">GND</text>
<text x="202.8" y="159.5" transform="rotate(-90 202.8 159.5)">GND</text>
<text x="90.7" y="166">B1</text>
<text x="96.1" y="163.1" transform="rotate(-90 96.1 163.1)">VCCB</text>
<text x="101.2" y="162.9" transform="rotate(-90 101.2 162.9)">VCCA</text>
<text x="102.2" y="163.4">OE</text>
<text x="102.4" y="166">A1</text>
<text x="90.7" y="168.5">B2</text>
<text x="90.7" y="171">B3</text>
<text x="90.7" y="173.6">B4</text>
<text x="102.4" y="168.5">A2</text>
<text x="102.4" y="171">A3</text>
<text x="102.4" y="173.6">A4</text>
<text x="197.4" y="172.3">GND</text>
<text x="90.7" y="176.1">B5</text>
<text x="90.7" y="178.7">B6</text>
<text x="102.4" y="176.1">A5</text>
<text x="102.4" y="178.7">A6</text>
<text x="90.7" y="181.2">B7</text>
<text x="90.7" y="183.7">B8</text>
<text x="102.4" y="181.2">A7</text>
<text x="102.4" y="183.7">A8</text>
<text x="92.9" y="191.4">U4</text>
<text x="98.7" y="187.5" transform="rotate(-90 98.7 187.5)">GND</text>
<text x="95.8" y="196.4">GND</text>
</g>
<g font-size="1.8" fill="#a90000">
<text x="148.5" y="18.8">2</text>
<text x="148.5" y="21.3">4</text>
<text x="157.4" y="18.8">1</text>
<text x="157.4" y="21.3">3</text>
<text x="147.1" y="26.7" transform="rotate(-90 147.1 26.7)">20</text>
<text x="152.1" y="26.1" transform="rotate(-90 152.1 26.1)">1</text>
<text x="139.7" y="34">19</text>
<text x="157.4" y="31.5">10</text>
<text x="158" y="34">2</text>
<text x="139.7" y="36.6">18</text>
<text x="139.7" y="39.1">17</text>
<text x="139.7" y="41.7">16</text>
<text x="158" y="36.6">3</text>
<text x="158" y="39.1">4</text>
<text x="158" y="41.7">5</text>
<text x="139.7" y="44.2">15</text>
<text x="139.7" y="46.7">14</text>
<text x="158" y="44.2">6</text>
<text x="158" y="46.7">7</text>
<text x="139.7" y="49.3">13</text>
<text x="139.7" y="51.8">12</text>
<text x="158" y="49.3">8</text>
<text x="158" y="51.8">9</text>
<text x="107.9" y="59.4">2</text>
<text x="116.8" y="59.4">1</text>
<text x="107.9" y="62">4</text>
<text x="116.8" y="62">3</text>
<text x="43.1" y="70.9">1</text>
<text x="52" y="70.9">2</text>
<text x="106.4" y="68.6" transform="rotate(-90 106.4 68.6)">20</text>
<text x="111.5" y="68" transform="rotate(-90 111.5 68)">1</text>
<text x="194.1" y="68" transform="rotate(-90 194.1 68)">8</text>
<text x="199.1" y="68" transform="rotate(-90 199.1 68)">4</text>
<text x="201.7" y="68" transform="rotate(-90 201.7 68)">5</text>
<text x="43.1" y="73.4">3</text>
<text x="43.1" y="75.9">5</text>
<text x="52" y="73.4">4</text>
<text x="52" y="75.9">6</text>
<text x="99" y="75.9">19</text>
<text x="116.8" y="73.4">10</text>
<text x="117.4" y="75.9">2</text>
<text x="184.1" y="75.9">15</text>
<text x="207.6" y="75.9">3</text>
<text x="42.5" y="83.6">11</text>
<text x="43.1" y="78.5">7</text>
<text x="43.1" y="81">9</text>
<text x="51.4" y="81">10</text>
<text x="51.4" y="83.6">12</text>
<text x="52" y="78.5">8</text>
<text x="99" y="78.5">18</text>
<text x="99" y="81">17</text>
<text x="99" y="83.6">16</text>
<text x="117.4" y="78.5">3</text>
<text x="117.4" y="81">4</text>
<text x="117.4" y="83.6">5</text>
<text x="184.1" y="78.5">16</text>
<text x="184.1" y="81">17</text>
<text x="184.1" y="83.6">18</text>
<text x="207.6" y="81">2</text>
<text x="42.5" y="86.1">13</text>
<text x="42.5" y="88.6">15</text>
<text x="51.4" y="86.1">14</text>
<text x="51.4" y="88.6">16</text>
<text x="99" y="86.1">15</text>
<text x="99" y="88.6">14</text>
<text x="117.4" y="86.1">6</text>
<text x="117.4" y="88.6">7</text>
<text x="184.1" y="86.1">19</text>
<text x="184.1" y="88.6">20</text>
<text x="207" y="86.1">30</text>
<text x="42.5" y="91.2">17</text>
<text x="42.5" y="93.7">19</text>
<text x="51.4" y="91.2">18</text>
<text x="51.4" y="93.7">20</text>
<text x="99" y="91.2">13</text>
<text x="99" y="93.7">12</text>
<text x="117.4" y="91.2">8</text>
<text x="117.4" y="93.7">9</text>
<text x="184.1" y="91.2">21</text>
<text x="184.1" y="93.7">22</text>
<text x="207" y="93.7">10</text>
<text x="207.6" y="91.2">9</text>
<text x="42.5" y="96.3">21</text>
<text x="42.5" y="98.8">23</text>
<text x="42.5" y="101.3">25</text>
<text x="51.4" y="96.3">22</text>
<text x="51.4" y="98.8">24</text>
<text x="51.4" y="101.3">26</text>
<text x="184.1" y="96.3">23</text>
<text x="184.1" y="98.8">24</text>
<text x="184.1" y="101.3">25</text>
<text x="207" y="96.3">11</text>
<text x="207" y="98.8">12</text>
<text x="207" y="101.3">13</text>
<text x="42.5" y="103.9">27</text>
<text x="42.5" y="106.4">29</text>
<text x="51.4" y="103.9">28</text>
<text x="51.4" y="106.4">30</text>
<text x="137.1" y="107.7">2</text>
<text x="146" y="107.7">1</text>
<text x="184.1" y="103.9">26</text>
<text x="184.1" y="106.4">27</text>
<text x="207" y="103.9">14</text>
<text x="42.5" y="109">31</text>
<text x="42.5" y="111.5">33</text>
<text x="51.4" y="109">32</text>
<text x="51.4" y="111.5">34</text>
<text x="137.1" y="110.2">4</text>
<text x="146" y="110.2">3</text>
<text x="184.1" y="109">28</text>
<text x="207" y="109">31</text>
<text x="207" y="111.5">32</text>
<text x="42.5" y="114">35</text>
<text x="42.5" y="116.6">37</text>
<text x="42.5" y="119.1">39</text>
<text x="51.4" y="114">36</text>
<text x="51.4" y="116.6">38</text>
<text x="51.4" y="119.1">40</text>
<text x="135.6" y="115.6" transform="rotate(-90 135.6 115.6)">20</text>
<text x="140.7" y="115" transform="rotate(-90 140.7 115)">1</text>
<text x="184.1" y="117.9">33</text>
<text x="207" y="119.1">49</text>
<text x="42.5" y="121.7">41</text>
<text x="42.5" y="124.2">43</text>
<text x="51.4" y="121.7">42</text>
<text x="51.4" y="124.2">44</text>
<text x="128.2" y="122.9">19</text>
<text x="128.2" y="125.5">18</text>
<text x="146" y="120.4">10</text>
<text x="146.6" y="122.9">2</text>
<text x="146.6" y="125.5">3</text>
<text x="184.1" y="120.4">34</text>
<text x="184.1" y="122.9">35</text>
<text x="184.1" y="125.5">36</text>
<text x="207" y="121.7">50</text>
<text x="207" y="124.2">51</text>
<text x="42.5" y="126.7">45</text>
<text x="42.5" y="129.3">47</text>
<text x="42.5" y="131.8">49</text>
<text x="51.4" y="126.7">46</text>
<text x="51.4" y="129.3">48</text>
<text x="51.4" y="131.8">50</text>
<text x="128.2" y="128">17</text>
<text x="128.2" y="130.6">16</text>
<text x="146.6" y="128">4</text>
<text x="146.6" y="130.6">5</text>
<text x="184.1" y="128">37</text>
<text x="184.1" y="130.6">38</text>
<text x="207" y="126.7">52</text>
<text x="207" y="129.3">53</text>
<text x="207" y="131.8">54</text>
<text x="42.5" y="134.4">51</text>
<text x="42.5" y="136.9">53</text>
<text x="51.4" y="134.4">52</text>
<text x="51.4" y="136.9">54</text>
<text x="128.2" y="133.1">15</text>
<text x="128.2" y="135.6">14</text>
<text x="146.6" y="133.1">6</text>
<text x="146.6" y="135.6">7</text>
<text x="184.1" y="133.1">39</text>
<text x="184.1" y="135.6">40</text>
<text x="207" y="136.9">55</text>
<text x="42.5" y="139.4">55</text>
<text x="42.5" y="142">57</text>
<text x="51.4" y="139.4">56</text>
<text x="51.4" y="142">58</text>
<text x="128.2" y="138.2">13</text>
<text x="128.2" y="140.7">12</text>
<text x="146.6" y="138.2">8</text>
<text x="146.6" y="140.7">9</text>
<text x="184.1" y="138.2">41</text>
<text x="184.1" y="140.7">42</text>
<text x="184.1" y="143.3">43</text>
<text x="207" y="139.4">56</text>
<text x="207" y="142">57</text>
<text x="42.5" y="144.5">59</text>
<text x="42.5" y="147.1">61</text>
<text x="42.5" y="149.6">63</text>
<text x="51.4" y="144.5">60</text>
<text x="51.4" y="147.1">62</text>
<text x="51.4" y="149.6">64</text>
<text x="96.4" y="148.3">2</text>
<text x="105.3" y="148.3">1</text>
<text x="138.2" y="148.6" transform="rotate(-90 138.2 148.6)">11</text>
<text x="184.1" y="145.8">44</text>
<text x="184.1" y="148.3">45</text>
<text x="207" y="144.5">58</text>
<text x="42.5" y="152.1">65</text>
<text x="42.5" y="154.7">67</text>
<text x="51.4" y="152.1">66</text>
<text x="51.4" y="154.7">68</text>
<text x="96.4" y="150.9">4</text>
<text x="105.3" y="150.9">3</text>
<text x="184.1" y="150.9">46</text>
<text x="184.1" y="153.4">47</text>
<text x="184.1" y="156">48</text>
<text x="95" y="157.5" transform="rotate(-90 95 157.5)">20</text>
<text x="100.1" y="156.9" transform="rotate(-90 100.1 156.9)">1</text>
<text x="199.1" y="162" transform="rotate(-90 199.1 162)">6</text>
<text x="201.7" y="162" transform="rotate(-90 201.7 162)">7</text>
<text x="87.6" y="164.8">19</text>
<text x="87.6" y="167.4">18</text>
<text x="105.4" y="162.3">10</text>
<text x="106" y="164.8">2</text>
<text x="106" y="167.4">3</text>
<text x="196.6" y="162.6" transform="rotate(-90 196.6 162.6)">29</text>
<text x="87.6" y="169.9">17</text>
<text x="87.6" y="172.5">16</text>
<text x="106" y="169.9">4</text>
<text x="106" y="172.5">5</text>
<text x="87.6" y="175">15</text>
<text x="87.6" y="177.5">14</text>
<text x="106" y="175">6</text>
<text x="106" y="177.5">7</text>
<text x="87.6" y="180.1">13</text>
<text x="87.6" y="182.6">12</text>
<text x="106" y="180.1">8</text>
<text x="106" y="182.6">9</text>
</g>
<g font-size="1.8" fill="#0f0f0f">
<text x="58.4" y="70.8">IO0</text>
<text x="58.4" y="75.9">IO2</text>
<text x="58.4" y="73.3">IO1</text>
<text x="58.4" y="78.4">IO3</text>
<text x="58.4" y="83.5">IO5</text>
<text x="58.4" y="80.9">IO4</text>
<text x="58.4" y="88.6">IO7</text>
<text x="58.4" y="86">IO6</text>
<text x="58.4" y="93.6">IO9</text>
<text x="58.4" y="91.1">IO8</text>
<text x="58.4" y="101.3">IO12</text>
<text x="58.4" y="96.2">IO10</text>
<text x="58.4" y="98.7">IO11</text>
<text x="58.4" y="103.8">IO13</text>
<text x="59.7" y="106.3">IO26</text>
<text x="59.7" y="111.4">IO28</text>
<text x="59.7" y="108.9">IO27</text>
<text x="59.7" y="114">IO29</text>
<text x="59.7" y="119">IO31</text>
<text x="59.7" y="116.5">IO30</text>
<text x="59.7" y="124.1">IO33</text>
<text x="59.7" y="121.6">IO32</text>
<text x="59.7" y="129.2">IO35</text>
<text x="59.7" y="131.7">IO36</text>
<text x="59.7" y="126.7">IO34</text>
<text x="59.7" y="134.3">IO37</text>
<text x="59.7" y="136.8">IO38</text>
<text x="59.7" y="141.9">IO40</text>
<text x="59.7" y="139.4">IO39</text>
<text x="58.4" y="147">A4</text>
<text x="58.4" y="149.5">A5</text>
<text x="59.7" y="144.4">IO41</text>
</g>
</svg>
